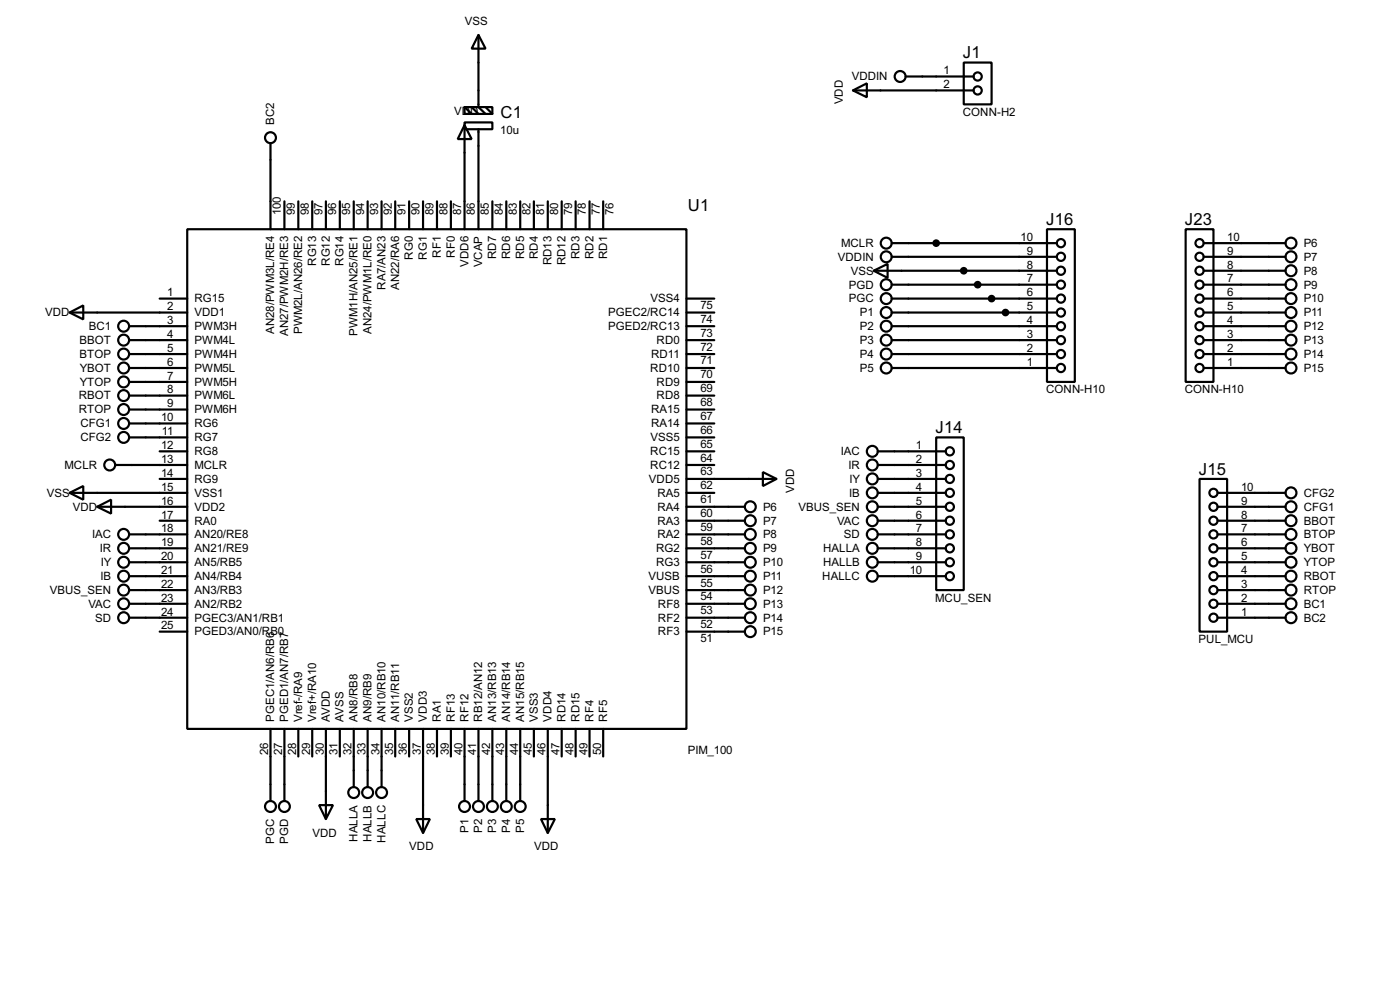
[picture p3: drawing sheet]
<svg xmlns="http://www.w3.org/2000/svg" width="256mm" height="180mm" viewBox="0 0 256 180" stroke-linecap="round" stroke-linejoin="round" font-family="sans-serif">
<g fill="none" stroke="#000" stroke-width=".4">
<path d="M85.1 19.6h5.1v1.3h-5.1zM85.1 19.6l1.3 1.3M86.4 19.6l1.3 1.3M87.7 6.4l1.3 2.5h-2.6zM87.7 6.4v13.2l1.3 1.3M89 19.6l1.2 1.3M156.3 16.6l2.5-1.3v2.5zM156.3 16.6h22.1M165.9 14h12.5M176.6 11.5h5.1v7.6h-5.1zM49.6 26.2v15.8M52.1 36.9v5.1"/>
<path d="M54.7 36.9v5.1M57.2 36.9v5.1M59.7 36.9v5.1M62.3 36.9v5.1M64.8 36.9v5.1M67.4 36.9v5.1M69.9 36.9v5.1M72.4 36.9v5.1M75 36.9v5.1M77.5 36.9v5.1M80.1 36.9v5.1M82.6 36.9v5.1"/>
<path d="M85.1 22.9l1.3 2.6h-2.5zM85.1 22.4h5.1v1.3h-5.1zM85.1 22.9v19.1M87.7 23.7v18.3M90.2 36.9v5.1M92.8 36.9v5.1M95.3 36.9v5.1M97.8 36.9v5.1M100.4 36.9v5.1M102.9 36.9v5.1M105.5 36.9v5.1M108 36.9v5.1"/>
<path d="M110.5 36.9v5.1M12.8 57.2l2.5-1.3v2.6zM12.8 57.2h21.5M23.7 59.7h10.6M29.3 54.7h5M34.3 42h91.5v91.4h-91.5zM125.8 54.7h5.1M125.8 57.2h5.1M125.8 59.7h5.1M160.1 49.6l2.5-1.3v2.6zM160.1 49.6h33.5M163.4 44.5h30.2"/>
<path d="M163.4 52.1h30.2M163.4 54.7h30.2M163.4 57.2h30.2M163.4 59.7h30.2M163.4 47h30.2M191.8 42h5.1v27.9h-5.1zM217.2 42h5.1v27.9h-5.1zM220.5 44.5h15M220.5 49.6h15M220.5 52.1h15M220.5 54.7h15M220.5 57.2h15"/>
<path d="M220.5 59.7h15M220.5 47h15M23.7 62.3h10.6M23.7 67.4h10.6M23.7 64.8h10.6M23.7 77.5h10.6M23.7 75h10.6M23.7 72.4h10.6M23.7 69.9h10.6M125.8 62.3h5.1M125.8 67.4h5.1M125.8 64.8h5.1"/>
<path d="M125.8 77.5h5.1M125.8 75h5.1M125.8 72.4h5.1M125.8 69.9h5.1M163.4 62.3h30.2M163.4 67.4h30.2M163.4 64.8h30.2M220.5 62.3h15M220.5 67.4h15M220.5 64.8h15M12.8 90.2l2.5-1.2v2.5zM12.8 90.2h21.5"/>
<path d="M17.8 92.8l2.6-1.3v2.5zM17.8 92.8h16.5M21.1 85.1h13.2M23.7 97.8h10.6M23.7 80.1h10.6M29.3 95.3h5M29.3 87.7h5M29.3 82.6h5M125.8 92.8h10.7M125.8 95.3h10.7M125.8 85.1h5.1M125.8 87.7h16.5"/>
<path d="M125.8 90.2h5.1M125.8 82.6h5.1M125.8 97.8h10.7M125.8 80.1h5.1M139.8 86.4l2.5 1.3-2.5 1.3zM160.8 92.8h12.5M160.8 95.3h12.5M160.8 85.1h12.5M160.8 87.7h12.5M160.8 90.2h12.5M160.8 82.6h12.5M160.8 97.8h12.5"/>
<path d="M171.5 80.1h5.1v27.9h-5.1zM219.8 87.7h5v27.9h-5zM223.1 92.8h12.4M223.1 95.3h12.4M223.1 90.2h12.4M223.1 97.8h12.4M23.7 102.9h10.6M23.7 105.5h10.6M23.7 100.4h10.6M23.7 108h10.6M23.7 113.1h10.6M23.7 110.5h10.6"/>
<path d="M29.3 115.6h5M125.8 102.9h10.7M125.8 105.5h10.7M125.8 100.4h10.7M125.8 108h10.7M125.8 113.1h10.7M125.8 110.5h10.7M125.8 115.6h10.7M160.8 102.9h12.5M160.8 105.5h12.5M160.8 100.4h12.5M223.1 102.9h12.4"/>
<path d="M223.1 105.5h12.4M223.1 100.4h12.4M223.1 108h12.4M223.1 113.1h12.4M223.1 110.5h12.4M49.6 133.4v13.2M52.1 133.4v13.2M54.7 133.4v5.1M57.2 133.4v5.1M59.7 133.4v16.5M62.3 133.4v5.1M64.8 133.4v10.7"/>
<path d="M67.4 133.4v10.7M69.9 133.4v10.7M72.4 133.4v5.1M75 133.4v5.1M77.5 133.4v19.1M80.1 133.4v5.1M82.6 133.4v5.1M85.1 133.4v13.2M87.7 133.4v13.2M90.2 133.4v13.2M92.8 133.4v13.2M95.3 133.4v13.2"/>
<path d="M97.8 133.4v5.1M100.4 133.4v19.1M102.9 133.4v5.1M105.5 133.4v5.1M108 133.4v5.1M110.5 133.4v5.1M58.5 147.4h2.5l-1.3 2.5zM76.3 149.9h2.5l-1.3 2.6zM99.1 149.9h2.6l-1.3 2.6z"/>
<circle cx="164.9" cy="14" r="1"/>
<circle cx="179.1" cy="16.6" r=".75"/>
<circle cx="179.1" cy="14" r=".75"/>
<circle cx="49.5" cy="25.2" r="1"/>
<circle cx="22.6" cy="59.7" r="1"/>
<circle cx="162.3" cy="44.5" r="1"/>
<circle cx="162.3" cy="47" r="1"/>
<circle cx="162.3" cy="52.1" r="1"/>
<circle cx="162.3" cy="54.7" r="1"/>
<circle cx="162.3" cy="57.2" r="1"/>
<circle cx="162.3" cy="59.7" r="1"/>
<circle cx="194.3" cy="57.2" r=".75"/>
<circle cx="194.3" cy="59.7" r=".75"/>
<circle cx="194.3" cy="52.1" r=".75"/>
<circle cx="194.3" cy="54.7" r=".75"/>
<circle cx="194.3" cy="49.6" r=".75"/>
<circle cx="194.3" cy="44.5" r=".75"/>
<circle cx="194.3" cy="47" r=".75"/>
<circle cx="219.7" cy="54.7" r=".75"/>
<circle cx="219.7" cy="57.2" r=".75"/>
<circle cx="219.7" cy="59.7" r=".75"/>
<circle cx="219.7" cy="52.1" r=".75"/>
<circle cx="219.7" cy="49.6" r=".75"/>
<circle cx="219.7" cy="44.5" r=".75"/>
<circle cx="219.7" cy="47" r=".75"/>
<circle cx="236.5" cy="47" r="1"/>
<circle cx="236.5" cy="44.5" r="1"/>
<circle cx="236.5" cy="49.6" r="1"/>
<circle cx="236.5" cy="54.7" r="1"/>
<circle cx="236.5" cy="59.7" r="1"/>
<circle cx="236.5" cy="52.1" r="1"/>
<circle cx="236.5" cy="57.2" r="1"/>
<circle cx="22.6" cy="72.4" r="1"/>
<circle cx="22.6" cy="67.4" r="1"/>
<circle cx="22.6" cy="62.3" r="1"/>
<circle cx="22.6" cy="69.9" r="1"/>
<circle cx="22.6" cy="64.8" r="1"/>
<circle cx="22.6" cy="75" r="1"/>
<circle cx="22.6" cy="77.5" r="1"/>
<circle cx="162.3" cy="62.3" r="1"/>
<circle cx="162.3" cy="64.8" r="1"/>
<circle cx="162.3" cy="67.4" r="1"/>
<circle cx="194.3" cy="62.3" r=".75"/>
<circle cx="194.3" cy="67.4" r=".75"/>
<circle cx="194.3" cy="64.8" r=".75"/>
<circle cx="219.7" cy="62.3" r=".75"/>
<circle cx="219.7" cy="67.4" r=".75"/>
<circle cx="219.7" cy="64.8" r=".75"/>
<circle cx="236.5" cy="67.4" r="1"/>
<circle cx="236.5" cy="64.8" r="1"/>
<circle cx="236.5" cy="62.3" r="1"/>
<circle cx="20.1" cy="85.1" r="1"/>
<circle cx="22.6" cy="97.8" r="1"/>
<circle cx="22.6" cy="80.1" r="1"/>
<circle cx="137.4" cy="95.3" r="1"/>
<circle cx="137.4" cy="97.8" r="1"/>
<circle cx="137.4" cy="92.8" r="1"/>
<circle cx="159.8" cy="97.8" r="1"/>
<circle cx="159.8" cy="92.8" r="1"/>
<circle cx="159.8" cy="95.3" r="1"/>
<circle cx="159.8" cy="87.7" r="1"/>
<circle cx="159.8" cy="90.2" r="1"/>
<circle cx="159.8" cy="82.6" r="1"/>
<circle cx="159.8" cy="85.1" r="1"/>
<circle cx="174" cy="85.1" r=".75"/>
<circle cx="174" cy="90.2" r=".75"/>
<circle cx="174" cy="82.6" r=".75"/>
<circle cx="174" cy="87.7" r=".75"/>
<circle cx="174" cy="92.8" r=".75"/>
<circle cx="174" cy="97.8" r=".75"/>
<circle cx="174" cy="95.3" r=".75"/>
<circle cx="222.3" cy="97.8" r=".75"/>
<circle cx="222.3" cy="95.3" r=".75"/>
<circle cx="222.3" cy="92.8" r=".75"/>
<circle cx="222.3" cy="90.2" r=".75"/>
<circle cx="236.5" cy="97.8" r="1"/>
<circle cx="236.5" cy="95.3" r="1"/>
<circle cx="236.5" cy="92.8" r="1"/>
<circle cx="236.5" cy="90.2" r="1"/>
<circle cx="22.6" cy="105.5" r="1"/>
<circle cx="22.6" cy="100.4" r="1"/>
<circle cx="22.6" cy="102.9" r="1"/>
<circle cx="22.6" cy="108" r="1"/>
<circle cx="22.6" cy="110.5" r="1"/>
<circle cx="22.6" cy="113.1" r="1"/>
<circle cx="137.4" cy="102.9" r="1"/>
<circle cx="137.4" cy="113.1" r="1"/>
<circle cx="137.4" cy="100.4" r="1"/>
<circle cx="137.4" cy="108" r="1"/>
<circle cx="137.4" cy="115.6" r="1"/>
<circle cx="137.4" cy="110.5" r="1"/>
<circle cx="137.4" cy="105.5" r="1"/>
<circle cx="159.8" cy="105.5" r="1"/>
<circle cx="159.8" cy="100.4" r="1"/>
<circle cx="159.8" cy="102.9" r="1"/>
<circle cx="174" cy="100.4" r=".75"/>
<circle cx="174" cy="105.5" r=".75"/>
<circle cx="174" cy="102.9" r=".75"/>
<circle cx="222.3" cy="100.4" r=".75"/>
<circle cx="222.3" cy="102.9" r=".75"/>
<circle cx="222.3" cy="108" r=".75"/>
<circle cx="222.3" cy="105.5" r=".75"/>
<circle cx="222.3" cy="113.1" r=".75"/>
<circle cx="222.3" cy="110.5" r=".75"/>
<circle cx="236.5" cy="108" r="1"/>
<circle cx="236.5" cy="113.1" r="1"/>
<circle cx="236.5" cy="102.9" r="1"/>
<circle cx="236.5" cy="110.5" r="1"/>
<circle cx="236.5" cy="100.4" r="1"/>
<circle cx="236.5" cy="105.5" r="1"/>
<circle cx="49.5" cy="147.6" r="1"/>
<circle cx="52.1" cy="147.6" r="1"/>
<circle cx="64.8" cy="145.1" r="1"/>
<circle cx="67.3" cy="145.1" r="1"/>
<circle cx="69.9" cy="145.1" r="1"/>
<circle cx="85.1" cy="147.6" r="1"/>
<circle cx="87.6" cy="147.6" r="1"/>
<circle cx="90.2" cy="147.6" r="1"/>
<circle cx="92.7" cy="147.6" r="1"/>
<circle cx="95.3" cy="147.6" r="1"/>
</g>
<g fill="#000" stroke="#000" stroke-width=".4">
<circle cx="171.5" cy="44.5" r=".5"/>
<circle cx="176.5" cy="49.6" r=".5"/>
<circle cx="179.1" cy="52.1" r=".5"/>
<circle cx="181.6" cy="54.7" r=".5"/>
<circle cx="184.2" cy="57.2" r=".5"/>
</g>
<g font-size="3.4">
<text x="176.4" y="10.6">J1</text>
<text x="91.7" y="21.7">C1</text>
<text x="126" y="38.6">U1</text>
<text x="191.7" y="41.2">J16</text>
<text x="217.1" y="41.2">J23</text>
<text x="171.4" y="79.3">J14</text>
<text x="219.6" y="86.9">J15</text>
</g>
<g font-size="2.4">
<text x="85.1" y="4.6">VSS</text>
<text x="156" y="14.7">VDDIN</text>
<text x="172.9" y="13.6">1</text>
<text x="172.9" y="16.2">2</text>
<text x="50.3" y="22.9" transform="rotate(-90 50.3 22.9)">BC2</text>
<text x="83.2" y="21">VDD</text>
<text x="154.4" y="19.1" transform="rotate(-90 154.4 19.1)">VDD</text>
<text x="176.4" y="21.2">CONN-H2</text>
<text x="91.7" y="24.6">10u</text>
<text x="51.5" y="39.4" transform="rotate(-90 51.5 39.4)">100</text>
<text x="54" y="39.4" transform="rotate(-90 54 39.4)">99</text>
<text x="56.6" y="39.4" transform="rotate(-90 56.6 39.4)">98</text>
<text x="59.1" y="39.4" transform="rotate(-90 59.1 39.4)">97</text>
<text x="61.6" y="39.4" transform="rotate(-90 61.6 39.4)">96</text>
<text x="64.2" y="39.4" transform="rotate(-90 64.2 39.4)">95</text>
<text x="66.7" y="39.4" transform="rotate(-90 66.7 39.4)">94</text>
<text x="69.3" y="39.4" transform="rotate(-90 69.3 39.4)">93</text>
<text x="71.8" y="39.4" transform="rotate(-90 71.8 39.4)">92</text>
<text x="74.3" y="39.4" transform="rotate(-90 74.3 39.4)">91</text>
<text x="76.9" y="39.4" transform="rotate(-90 76.9 39.4)">90</text>
<text x="79.4" y="39.4" transform="rotate(-90 79.4 39.4)">89</text>
<text x="82" y="39.4" transform="rotate(-90 82 39.4)">88</text>
<text x="84.5" y="39.4" transform="rotate(-90 84.5 39.4)">87</text>
<text x="87" y="39.4" transform="rotate(-90 87 39.4)">86</text>
<text x="89.6" y="39.4" transform="rotate(-90 89.6 39.4)">85</text>
<text x="92.1" y="39.4" transform="rotate(-90 92.1 39.4)">84</text>
<text x="94.7" y="39.4" transform="rotate(-90 94.7 39.4)">83</text>
<text x="97.2" y="39.4" transform="rotate(-90 97.2 39.4)">82</text>
<text x="99.7" y="39.4" transform="rotate(-90 99.7 39.4)">81</text>
<text x="102.3" y="39.4" transform="rotate(-90 102.3 39.4)">80</text>
<text x="104.8" y="39.4" transform="rotate(-90 104.8 39.4)">79</text>
<text x="107.4" y="39.4" transform="rotate(-90 107.4 39.4)">78</text>
<text x="109.9" y="39.4" transform="rotate(-90 109.9 39.4)">77</text>
<text x="112.4" y="39.4" transform="rotate(-90 112.4 39.4)">76</text>
<text x="75.7" y="47.5" transform="rotate(-90 75.7 47.5)">RG0</text>
<text x="78.2" y="47.5" transform="rotate(-90 78.2 47.5)">RG1</text>
<text x="80.8" y="47.2" transform="rotate(-90 80.8 47.2)">RF1</text>
<text x="83.3" y="47.2" transform="rotate(-90 83.3 47.2)">RF0</text>
<text x="90.9" y="47.4" transform="rotate(-90 90.9 47.4)">RD7</text>
<text x="93.5" y="47.4" transform="rotate(-90 93.5 47.4)">RD6</text>
<text x="96" y="47.4" transform="rotate(-90 96 47.4)">RD5</text>
<text x="98.5" y="47.4" transform="rotate(-90 98.5 47.4)">RD4</text>
<text x="106.2" y="47.4" transform="rotate(-90 106.2 47.4)">RD3</text>
<text x="108.7" y="47.4" transform="rotate(-90 108.7 47.4)">RD2</text>
<text x="111.2" y="47.4" transform="rotate(-90 111.2 47.4)">RD1</text>
<text x="153.5" y="47.7">VDDIN</text>
<text x="154.1" y="45.2">MCLR</text>
<text x="187" y="44.1">10</text>
<text x="188.1" y="46.6">9</text>
<text x="224.8" y="46.6">9</text>
<text x="224.8" y="44.1">10</text>
<text x="238.8" y="47.7">P7</text>
<text x="238.8" y="45.2">P6</text>
<text x="57.9" y="48.7" transform="rotate(-90 57.9 48.7)">RG13</text>
<text x="60.4" y="48.7" transform="rotate(-90 60.4 48.7)">RG12</text>
<text x="63" y="48.7" transform="rotate(-90 63 48.7)">RG14</text>
<text x="70.6" y="53.1" transform="rotate(-90 70.6 53.1)">RA7/AN23</text>
<text x="73.1" y="53.1" transform="rotate(-90 73.1 53.1)">AN22/RA6</text>
<text x="85.8" y="48.8" transform="rotate(-90 85.8 48.8)">VDD6</text>
<text x="88.4" y="48.9" transform="rotate(-90 88.4 48.9)">VCAP</text>
<text x="101.1" y="48.6" transform="rotate(-90 101.1 48.6)">RD13</text>
<text x="103.6" y="48.6" transform="rotate(-90 103.6 48.6)">RD12</text>
<text x="155.5" y="52.8">PGD</text>
<text x="155.9" y="50.3">VSS</text>
<text x="188.1" y="51.7">7</text>
<text x="188.1" y="49.2">8</text>
<text x="224.8" y="51.7">7</text>
<text x="224.8" y="49.2">8</text>
<text x="238.8" y="52.8">P9</text>
<text x="238.8" y="50.3">P8</text>
<text x="8.3" y="57.9">VDD</text>
<text x="30.7" y="54.3">1</text>
<text x="30.7" y="56.8">2</text>
<text x="30.7" y="59.3">3</text>
<text x="35.6" y="55.4">RG15</text>
<text x="35.6" y="57.9">VDD1</text>
<text x="111.4" y="57.9">PGEC2/RC14</text>
<text x="119.2" y="55.4">VSS4</text>
<text x="128.3" y="59.1">74</text>
<text x="128.3" y="56.6">75</text>
<text x="155.5" y="55.4">PGC</text>
<text x="157.5" y="57.9">P1</text>
<text x="188.1" y="59.3">4</text>
<text x="188.1" y="56.8">5</text>
<text x="188.1" y="54.3">6</text>
<text x="224.8" y="59.3">4</text>
<text x="224.8" y="56.8">5</text>
<text x="224.8" y="54.3">6</text>
<text x="238.8" y="57.9">P11</text>
<text x="238.8" y="55.4">P10</text>
<text x="14.6" y="65.5">BTOP</text>
<text x="14.6" y="63">BBOT</text>
<text x="16.3" y="60.4">BC1</text>
<text x="30.7" y="61.9">4</text>
<text x="30.7" y="64.4">5</text>
<text x="35.6" y="60.4">PWM3H</text>
<text x="35.6" y="63">PWM4L</text>
<text x="35.6" y="65.5">PWM4H</text>
<text x="50.3" y="61.1" transform="rotate(-90 50.3 61.1)">AN28/PWM3L/RE4</text>
<text x="52.8" y="61.5" transform="rotate(-90 52.8 61.5)">AN27/PWM2H/RE3</text>
<text x="55.4" y="61.1" transform="rotate(-90 55.4 61.1)">PWM2L/AN26/RE2</text>
<text x="65.5" y="61.5" transform="rotate(-90 65.5 61.5)">PWM1H/AN25/RE1</text>
<text x="68.1" y="61.1" transform="rotate(-90 68.1 61.1)">AN24/PWM1L/RE0</text>
<text x="111.4" y="60.4">PGED2/RC13</text>
<text x="119.3" y="65.5">RD11</text>
<text x="120.3" y="63">RD0</text>
<text x="128.3" y="64.2">72</text>
<text x="128.3" y="61.6">73</text>
<text x="157.5" y="63">P3</text>
<text x="157.5" y="60.4">P2</text>
<text x="157.5" y="65.5">P4</text>
<text x="188.1" y="64.4">2</text>
<text x="188.1" y="61.9">3</text>
<text x="224.8" y="64.4">2</text>
<text x="224.8" y="61.9">3</text>
<text x="238.8" y="63">P13</text>
<text x="238.8" y="60.4">P12</text>
<text x="238.8" y="65.5">P14</text>
<text x="14.6" y="70.6">YTOP</text>
<text x="14.6" y="68.1">YBOT</text>
<text x="30.7" y="69.5">7</text>
<text x="30.7" y="67">6</text>
<text x="30.7" y="72">8</text>
<text x="35.6" y="70.6">PWM5H</text>
<text x="35.6" y="68.1">PWM5L</text>
<text x="119.1" y="68.1">RD10</text>
<text x="120.3" y="70.6">RD9</text>
<text x="128.3" y="71.8">69</text>
<text x="128.3" y="69.3">70</text>
<text x="128.3" y="66.7">71</text>
<text x="157.5" y="68.1">P5</text>
<text x="188.1" y="67">1</text>
<text x="191.6" y="72">CONN-H10</text>
<text x="217" y="72">CONN-H10</text>
<text x="224.8" y="67">1</text>
<text x="238.8" y="68.1">P15</text>
<text x="14.4" y="75.7">RTOP</text>
<text x="14.4" y="73.1">RBOT</text>
<text x="29.5" y="77.1">10</text>
<text x="30.7" y="74.6">9</text>
<text x="35.6" y="73.1">PWM6L</text>
<text x="35.6" y="75.7">PWM6H</text>
<text x="119.3" y="75.7">RA15</text>
<text x="120.3" y="73.1">RD8</text>
<text x="128.3" y="76.9">67</text>
<text x="128.3" y="74.3">68</text>
<text x="14.7" y="78.2">CFG1</text>
<text x="14.7" y="80.8">CFG2</text>
<text x="29.5" y="82.2">12</text>
<text x="29.7" y="79.7">11</text>
<text x="35.6" y="78.2">RG6</text>
<text x="35.6" y="80.8">RG7</text>
<text x="35.6" y="83.3">RG8</text>
<text x="119.1" y="83.3">RC15</text>
<text x="119.2" y="80.8">VSS5</text>
<text x="119.3" y="78.2">RA14</text>
<text x="128.3" y="82">65</text>
<text x="128.3" y="79.4">66</text>
<text x="154" y="83.3">IAC</text>
<text x="167.8" y="82.2">1</text>
<text x="11.8" y="85.8">MCLR</text>
<text x="29.5" y="84.7">13</text>
<text x="29.5" y="87.3">14</text>
<text x="29.5" y="89.8">15</text>
<text x="35.6" y="85.8">MCLR</text>
<text x="35.6" y="88.4">RG9</text>
<text x="118.9" y="88.4">VDD5</text>
<text x="119.1" y="85.8">RC12</text>
<text x="128.3" y="89.6">62</text>
<text x="128.3" y="87">63</text>
<text x="128.3" y="84.5">64</text>
<text x="155.4" y="85.8">IR</text>
<text x="155.6" y="88.4">IY</text>
<text x="167.8" y="84.7">2</text>
<text x="167.8" y="87.3">3</text>
<text x="167.8" y="89.8">4</text>
<text x="227.4" y="89.8">10</text>
<text x="8.6" y="90.9">VSS</text>
<text x="13.3" y="93.5">VDD</text>
<text x="29.5" y="92.4">16</text>
<text x="29.5" y="94.9">17</text>
<text x="35.6" y="90.9">VSS1</text>
<text x="35.6" y="93.5">VDD2</text>
<text x="120.4" y="93.5">RA4</text>
<text x="120.4" y="90.9">RA5</text>
<text x="128.3" y="94.7">60</text>
<text x="128.3" y="92.1">61</text>
<text x="139.8" y="93.5">P6</text>
<text x="145.5" y="90.2" transform="rotate(-90 145.5 90.2)">VDD</text>
<text x="146.3" y="93.5">VBUS_SEN</text>
<text x="155.6" y="90.9">IB</text>
<text x="167.8" y="92.4">5</text>
<text x="167.8" y="94.9">6</text>
<text x="227.4" y="94.9">8</text>
<text x="227.4" y="92.4">9</text>
<text x="238.8" y="93.5">CFG1</text>
<text x="238.8" y="90.9">CFG2</text>
<text x="16.9" y="98.5">IAC</text>
<text x="18.3" y="101.1">IR</text>
<text x="29.5" y="97.4">18</text>
<text x="29.5" y="100">19</text>
<text x="35.6" y="96">RA0</text>
<text x="35.6" y="98.5">AN20/RE8</text>
<text x="35.6" y="101.1">AN21/RE9</text>
<text x="120.2" y="101.1">RG2</text>
<text x="120.4" y="98.5">RA2</text>
<text x="120.4" y="96">RA3</text>
<text x="128.3" y="99.7">58</text>
<text x="128.3" y="97.2">59</text>
<text x="139.8" y="101.1">P9</text>
<text x="139.8" y="98.5">P8</text>
<text x="139.8" y="96">P7</text>
<text x="150.8" y="101.1">HALLA</text>
<text x="153.3" y="96">VAC</text>
<text x="154.6" y="98.5">SD</text>
<text x="167.8" y="97.4">7</text>
<text x="167.8" y="100">8</text>
<text x="227.4" y="100">6</text>
<text x="227.4" y="97.4">7</text>
<text x="238.8" y="101.1">YBOT</text>
<text x="238.8" y="98.5">BTOP</text>
<text x="238.8" y="96">BBOT</text>
<text x="18.4" y="106.2">IB</text>
<text x="18.5" y="103.6">IY</text>
<text x="29.5" y="102.5">20</text>
<text x="29.5" y="105.1">21</text>
<text x="29.5" y="107.6">22</text>
<text x="35.6" y="103.6">AN5/RB5</text>
<text x="35.6" y="106.2">AN4/RB4</text>
<text x="118.8" y="106.2">VUSB</text>
<text x="120.2" y="103.6">RG3</text>
<text x="128.3" y="107.4">55</text>
<text x="128.3" y="102.3">57</text>
<text x="128.3" y="104.8">56</text>
<text x="139.8" y="106.2">P11</text>
<text x="139.8" y="103.6">P10</text>
<text x="150.6" y="106.2">HALLC</text>
<text x="150.8" y="103.6">HALLB</text>
<text x="166.7" y="105.1">10</text>
<text x="167.8" y="102.5">9</text>
<text x="227.4" y="107.6">3</text>
<text x="227.4" y="105.1">4</text>
<text x="227.4" y="102.5">5</text>
<text x="238.8" y="106.2">RBOT</text>
<text x="238.8" y="103.6">YTOP</text>
<text x="9.1" y="108.7">VBUS_SEN</text>
<text x="16.2" y="111.2">VAC</text>
<text x="17.4" y="113.8">SD</text>
<text x="29.5" y="110.1">23</text>
<text x="29.5" y="112.7">24</text>
<text x="35.6" y="108.7">AN3/RB3</text>
<text x="35.6" y="111.2">AN2/RB2</text>
<text x="35.6" y="113.8">PGEC3/AN1/RB1</text>
<text x="118.8" y="108.7">VBUS</text>
<text x="120.5" y="113.8">RF2</text>
<text x="120.5" y="111.2">RF8</text>
<text x="128.3" y="112.4">53</text>
<text x="128.3" y="109.9">54</text>
<text x="139.8" y="111.2">P13</text>
<text x="139.8" y="108.7">P12</text>
<text x="139.8" y="113.8">P14</text>
<text x="171.3" y="110.1">MCU_SEN</text>
<text x="227.4" y="112.7">1</text>
<text x="227.4" y="110.1">2</text>
<text x="238.8" y="108.7">RTOP</text>
<text x="238.8" y="113.8">BC2</text>
<text x="238.8" y="111.2">BC1</text>
<text x="29.5" y="115.2">25</text>
<text x="35.6" y="116.3">PGED3/AN0/RB0</text>
<text x="120.5" y="116.3">RF3</text>
<text x="128.3" y="117.5">51</text>
<text x="128.3" y="115">52</text>
<text x="139.8" y="116.3">P15</text>
<text x="219.6" y="117.7">PUL_MCU</text>
<text x="50.3" y="132.1" transform="rotate(-90 50.3 132.1)">PGEC1/AN6/RB6</text>
<text x="52.8" y="132.1" transform="rotate(-90 52.8 132.1)">PGED1/AN7/RB7</text>
<text x="55.4" y="132.1" transform="rotate(-90 55.4 132.1)">Vref-/RA9</text>
<text x="57.9" y="132.1" transform="rotate(-90 57.9 132.1)">Vref+/RA10</text>
<text x="60.4" y="132.1" transform="rotate(-90 60.4 132.1)">AVDD</text>
<text x="63" y="132.1" transform="rotate(-90 63 132.1)">AVSS</text>
<text x="65.5" y="132.1" transform="rotate(-90 65.5 132.1)">AN8/RB8</text>
<text x="68.1" y="132.1" transform="rotate(-90 68.1 132.1)">AN9/RB9</text>
<text x="70.6" y="132.1" transform="rotate(-90 70.6 132.1)">AN10/RB10</text>
<text x="73.1" y="132.1" transform="rotate(-90 73.1 132.1)">AN11/RB11</text>
<text x="75.7" y="132.1" transform="rotate(-90 75.7 132.1)">VSS2</text>
<text x="78.2" y="132.1" transform="rotate(-90 78.2 132.1)">VDD3</text>
<text x="80.8" y="132.1" transform="rotate(-90 80.8 132.1)">RA1</text>
<text x="83.3" y="132.1" transform="rotate(-90 83.3 132.1)">RF13</text>
<text x="85.8" y="132.1" transform="rotate(-90 85.8 132.1)">RF12</text>
<text x="88.4" y="132.1" transform="rotate(-90 88.4 132.1)">RB12/AN12</text>
<text x="90.9" y="132.1" transform="rotate(-90 90.9 132.1)">AN13/RB13</text>
<text x="93.5" y="132.1" transform="rotate(-90 93.5 132.1)">AN14/RB14</text>
<text x="96" y="132.1" transform="rotate(-90 96 132.1)">AN15/RB15</text>
<text x="98.5" y="132.1" transform="rotate(-90 98.5 132.1)">VSS3</text>
<text x="101.1" y="132.1" transform="rotate(-90 101.1 132.1)">VDD4</text>
<text x="103.6" y="132.1" transform="rotate(-90 103.6 132.1)">RD14</text>
<text x="106.2" y="132.1" transform="rotate(-90 106.2 132.1)">RD15</text>
<text x="108.7" y="132.1" transform="rotate(-90 108.7 132.1)">RF4</text>
<text x="111.2" y="132.1" transform="rotate(-90 111.2 132.1)">RF5</text>
<text x="49.1" y="138.2" transform="rotate(-90 49.1 138.2)">26</text>
<text x="51.7" y="138.2" transform="rotate(-90 51.7 138.2)">27</text>
<text x="54.2" y="138.2" transform="rotate(-90 54.2 138.2)">28</text>
<text x="56.8" y="138.2" transform="rotate(-90 56.8 138.2)">29</text>
<text x="59.3" y="138.2" transform="rotate(-90 59.3 138.2)">30</text>
<text x="61.9" y="138.2" transform="rotate(-90 61.9 138.2)">31</text>
<text x="64.4" y="138.2" transform="rotate(-90 64.4 138.2)">32</text>
<text x="66.9" y="138.2" transform="rotate(-90 66.9 138.2)">33</text>
<text x="69.5" y="138.2" transform="rotate(-90 69.5 138.2)">34</text>
<text x="72" y="138.2" transform="rotate(-90 72 138.2)">35</text>
<text x="74.6" y="138.2" transform="rotate(-90 74.6 138.2)">36</text>
<text x="77.1" y="138.2" transform="rotate(-90 77.1 138.2)">37</text>
<text x="79.7" y="138.2" transform="rotate(-90 79.7 138.2)">38</text>
<text x="82.2" y="138.2" transform="rotate(-90 82.2 138.2)">39</text>
<text x="84.7" y="138.2" transform="rotate(-90 84.7 138.2)">40</text>
<text x="87.3" y="138.2" transform="rotate(-90 87.3 138.2)">41</text>
<text x="89.8" y="138.2" transform="rotate(-90 89.8 138.2)">42</text>
<text x="92.4" y="138.2" transform="rotate(-90 92.4 138.2)">43</text>
<text x="94.9" y="138.2" transform="rotate(-90 94.9 138.2)">44</text>
<text x="97.4" y="138.2" transform="rotate(-90 97.4 138.2)">45</text>
<text x="100" y="138.2" transform="rotate(-90 100 138.2)">46</text>
<text x="102.5" y="138.2" transform="rotate(-90 102.5 138.2)">47</text>
<text x="105.1" y="138.2" transform="rotate(-90 105.1 138.2)">48</text>
<text x="107.6" y="138.2" transform="rotate(-90 107.6 138.2)">49</text>
<text x="110.1" y="138.2" transform="rotate(-90 110.1 138.2)">50</text>
<text x="126" y="138">PIM_100</text>
<text x="50.3" y="154.5" transform="rotate(-90 50.3 154.5)">PGC</text>
<text x="52.8" y="154.5" transform="rotate(-90 52.8 154.5)">PGD</text>
<text x="57.2" y="153.2">VDD</text>
<text x="65.5" y="154.1" transform="rotate(-90 65.5 154.1)">HALLA</text>
<text x="68.1" y="154.1" transform="rotate(-90 68.1 154.1)">HALLB</text>
<text x="70.6" y="154.2" transform="rotate(-90 70.6 154.2)">HALLC</text>
<text x="75" y="155.7">VDD</text>
<text x="85.8" y="152.4" transform="rotate(-90 85.8 152.4)">P1</text>
<text x="88.4" y="152.4" transform="rotate(-90 88.4 152.4)">P2</text>
<text x="90.9" y="152.4" transform="rotate(-90 90.9 152.4)">P3</text>
<text x="93.5" y="152.4" transform="rotate(-90 93.5 152.4)">P4</text>
<text x="96" y="152.4" transform="rotate(-90 96 152.4)">P5</text>
<text x="97.8" y="155.7">VDD</text>
</g>
</svg>
